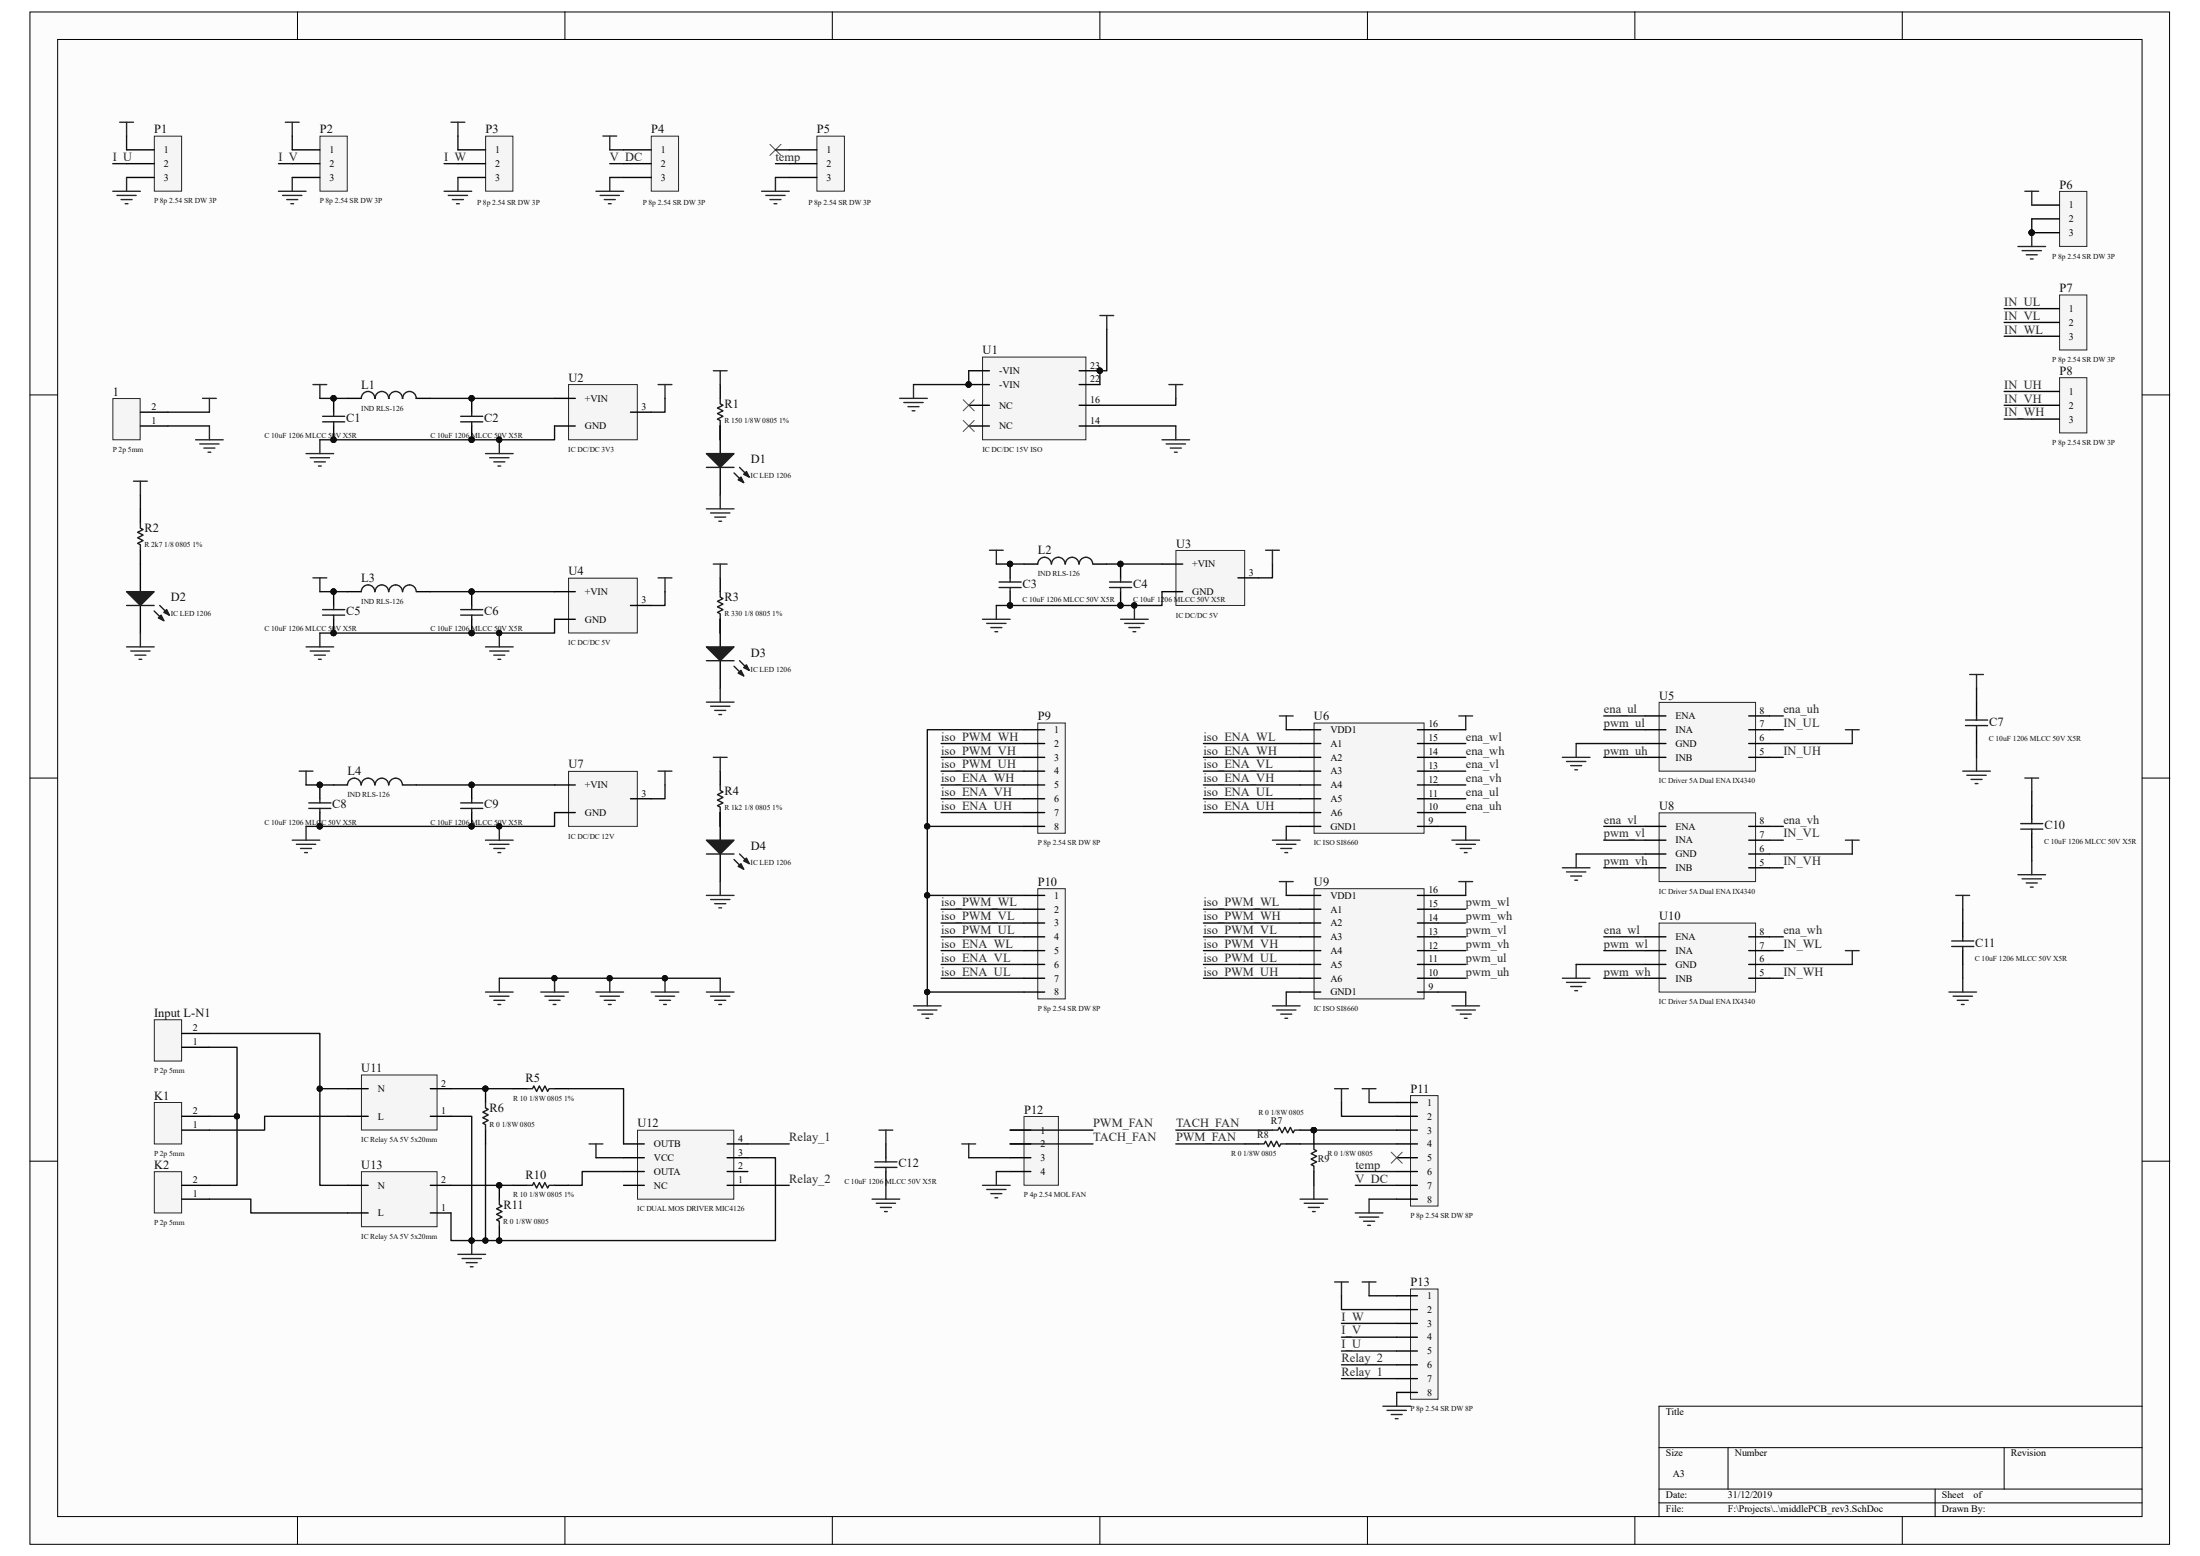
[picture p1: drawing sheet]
<svg xmlns="http://www.w3.org/2000/svg" width="420mm" height="297mm" viewBox="0 0 420 297" stroke-linecap="round" stroke-linejoin="round" font-family="sans-serif">
<path d="M5.8 2.3h408.4v292.5h-408.4z" fill="#fcfcfc"/>
<path d="M5.7 2.3h408.5v292.5h-408.5z" fill="none" stroke="#000" stroke-width=".19"/>
<path d="M11 7.6h397.9v281.9h-397.9z" fill="#fcfcfc"/>
<g fill="none" stroke="#000" stroke-width=".19">
<path d="M11 7.5h397.9v282h-397.9zM56.8 2.3v5.2M107.8 2.3v5.2M158.9 2.3v5.2M210 2.3v5.2M261.1 2.3v5.2M312.1 2.3v5.2M363.2 2.3v5.2M5.7 75.4h5.3M409 75.4h5.2M5.7 148.5h5.3M409 148.5h5.2"/>
<path d="M5.7 221.6h5.3M409 221.6h5.2M316.7 276.3h92.3M329.9 276.3v7.9M382.6 276.3v7.9M409 268.4h-92.3v21.1M56.8 289.5v5.3M107.8 289.5v5.3M158.9 289.5v5.3M210 289.5v5.3M261.1 289.5v5.3M312.1 289.5v5.3"/>
<path d="M316.7 284.2h92.3M316.7 286.9h92.3M363.2 289.5v5.3M369.4 284.2v5.3"/>
</g>
<path d="M393.2 36.6h5.2v10.4h-5.2z" fill="#f5f5f5"/>
<path d="M393.2 36.5h5.2v10.5h-5.2z" fill="none" stroke="#262626" stroke-width=".19"/>
<path d="M387.9 39.1h5.3M387.9 41.8h5.3M387.9 44.4h5.3" fill="none" stroke="#000" stroke-width=".26"/>
<circle cx="387.9" cy="44.4" r=".51" fill="#0e0e0e" stroke="#0e0e0e" stroke-width=".19"/>
<path d="M393.2 56.3h5.2v10.5h-5.2z" fill="#f5f5f5"/>
<path d="M393.2 56.3h5.2v10.5h-5.2z" fill="none" stroke="#262626" stroke-width=".19"/>
<path d="M387.9 58.9h5.3M387.9 61.5h5.3M387.9 64.2h5.3" fill="none" stroke="#000" stroke-width=".26"/>
<path d="M393.2 72.1h5.2v10.5h-5.2z" fill="#f5f5f5"/>
<path d="M393.2 72.1h5.2v10.5h-5.2z" fill="none" stroke="#262626" stroke-width=".19"/>
<path d="M387.9 74.7h5.3M387.9 77.4h5.3M387.9 80h5.3" fill="none" stroke="#000" stroke-width=".26"/>
<path d="M29.5 26h5.2v10.5h-5.2z" fill="#f5f5f5"/>
<path d="M29.5 26h5.2v10.5h-5.2z" fill="none" stroke="#262626" stroke-width=".19"/>
<path d="M24.2 28.6h5.2M24.2 31.2h5.2M24.2 33.9h5.2" fill="none" stroke="#000" stroke-width=".26"/>
<path d="M61.1 26h5.2v10.5h-5.2z" fill="#f5f5f5"/>
<path d="M61.1 26h5.2v10.5h-5.2z" fill="none" stroke="#262626" stroke-width=".19"/>
<path d="M55.8 28.6h5.3M55.8 31.2h5.3M55.8 33.9h5.3" fill="none" stroke="#000" stroke-width=".26"/>
<path d="M92.8 26h5.1v10.5h-5.1z" fill="#f5f5f5"/>
<path d="M92.7 26h5.2v10.5h-5.2z" fill="none" stroke="#262626" stroke-width=".19"/>
<path d="M87.4 28.6h5.3M87.4 31.2h5.3M87.4 33.9h5.3" fill="none" stroke="#000" stroke-width=".26"/>
<path d="M124.4 26h5.1v10.5h-5.1z" fill="#f5f5f5"/>
<path d="M124.3 26h5.2v10.5h-5.2z" fill="none" stroke="#262626" stroke-width=".19"/>
<path d="M119 28.6h5.3M119 31.2h5.3M119 33.9h5.3" fill="none" stroke="#000" stroke-width=".26"/>
<path d="M113.8 36.5h5.2M114.6 37.3h3.7M115.1 26h2.6M115.4 38.1h2.1M116.1 38.9h.6M116.4 26v2.6M116.4 33.9v2.6" fill="none" stroke="#262626" stroke-width=".26"/>
<path d="M156 26h5.2v10.5h-5.2z" fill="#f5f5f5"/>
<path d="M156 26h5.2v10.5h-5.2z" fill="none" stroke="#262626" stroke-width=".19"/>
<path d="M150.7 28.6h5.2M150.7 31.2h5.2M150.7 33.9h5.2" fill="none" stroke="#000" stroke-width=".26"/>
<path d="M145.4 36.5h5.3M146.2 37.3h3.7M147 38.1h2.1M147.8 38.9h.5M148 33.9v2.6" fill="none" stroke="#262626" stroke-width=".26"/>
<path d="M147 27.6l2.1 2.1M149.1 27.6l-2.1 2.1" fill="none" stroke="#4c4c4c" stroke-width=".19"/>
<path d="M29.5 194.7h5.2v7.8h-5.2z" fill="#f5f5f5"/>
<path d="M29.5 194.6h5.2v7.9h-5.2z" fill="none" stroke="#262626" stroke-width=".19"/>
<path d="M34.7 199.9h5.3M34.7 197.3h5.3" fill="none" stroke="#000" stroke-width=".26"/>
<path d="M29.5 210.5h5.2v7.9h-5.2z" fill="#f5f5f5"/>
<path d="M29.5 210.4h5.2v8h-5.2z" fill="none" stroke="#262626" stroke-width=".19"/>
<path d="M34.7 215.7h5.3M34.7 213.1h5.3" fill="none" stroke="#000" stroke-width=".26"/>
<path d="M29.5 223.7h5.2v7.8h-5.2z" fill="#f5f5f5"/>
<path d="M29.5 223.6h5.2v7.9h-5.2z" fill="none" stroke="#262626" stroke-width=".19"/>
<path d="M34.7 228.9h5.3M34.7 226.3h5.3" fill="none" stroke="#000" stroke-width=".26"/>
<path d="M69 205.2h14.4v10.5h-14.4z" fill="#f5f5f5"/>
<path d="M69 205.2h14.4v10.5h-14.4z" fill="none" stroke="#262626" stroke-width=".19"/>
<path d="M66.3 213.1h4M66.3 207.8h4M82.1 213.1h4M82.1 207.8h4" fill="none" stroke="#000" stroke-width=".26"/>
<path d="M69 223.7h14.4v10.4h-14.4z" fill="#f5f5f5"/>
<path d="M69 223.6h14.4v10.5h-14.4z" fill="none" stroke="#262626" stroke-width=".19"/>
<path d="M66.3 231.5h4M66.3 226.3h4M82.1 231.5h4M82.1 226.3h4" fill="none" stroke="#000" stroke-width=".26"/>
<path d="M121.8 215.8h18.3v13.1h-18.3z" fill="#f5f5f5"/>
<path d="M121.7 215.7h18.4v13.2h-18.4z" fill="none" stroke="#262626" stroke-width=".19"/>
<path d="M119 218.3h4M138.8 218.3h4M119 226.3h4M119 223.6h4M119 221h4M138.8 226.3h4M138.8 223.6h4M138.8 221h4" fill="none" stroke="#000" stroke-width=".26"/>
<path d="M21.6 76.1h5.2v7.8h-5.2z" fill="#f5f5f5"/>
<path d="M21.5 76.1h5.3v7.8h-5.3z" fill="none" stroke="#262626" stroke-width=".19"/>
<path d="M26.8 78.7h5.3M26.8 81.3h5.3M26.8 97.1v2.7M26.8 105v7.9M26.8 115.6v5.2" fill="none" stroke="#000" stroke-width=".26"/>
<path d="M26.8 99.8v1l.5 .3-1 .5 1 .5-1 .6 1 .5-1 .5 .5 .3v1" fill="none" stroke="#1c1c1c" stroke-width=".26"/>
<path d="M24.2 112.9h5.2l-2.6 2.7z" fill="#1c1c1c"/>
<path d="M24.2 112.9h5.2l-2.6 2.7zM29.4 116.6l1.9 1.9M30.5 115.6l1.8 1.8" fill="none" stroke="#1c1c1c" stroke-width=".26"/>
<path d="M30.8 117.4l.5 1.1-1.1-.6z" fill="#1c1c1c"/>
<path d="M30.2 117.9l.6-.5 .5 1.1z" fill="none" stroke="#1c1c1c" stroke-width=".26"/>
<path d="M31.8 116.4l.5 1-1-.5z" fill="#1c1c1c"/>
<path d="M24.2 115.6h5.2M31.8 116.4l.5 1-1-.5z" fill="none" stroke="#1c1c1c" stroke-width=".26"/>
<g fill="none" stroke="#262626" stroke-width=".26">
<path d="M38.7 76h2.6M40 76v2.7M25.5 91.9h2.6M26.8 91.9v2.6M37.3 83.9h5.3M38.1 84.7h3.7M38.9 85.5h2.1M39.7 86.3h.5M40 81.3v2.6M24.2 123.5h5.2M25 124.3h3.6M25.7 125.1h2.2"/>
<path d="M26.5 125.8h.6M26.8 120.8v2.7"/>
</g>
<path d="M187.6 68.2h19.7v15.7h-19.7z" fill="#f5f5f5"/>
<path d="M187.6 68.2h19.7v15.7h-19.7z" fill="none" stroke="#262626" stroke-width=".19"/>
<path d="M184.9 70.8h4M184.9 73.4h4M184.9 77.4h4M206 70.8h4M206 73.4h4M206 77.4h4M184.9 81.3h4M206 81.3h4" fill="none" stroke="#000" stroke-width=".26"/>
<g fill="#0e0e0e" stroke="#0e0e0e" stroke-width=".19">
<circle cx="184.9" cy="73.4" r=".51"/>
<circle cx="209.9" cy="70.8" r=".51"/>
</g>
<path d="M171.8 76h5.2M172.6 76.8h3.6M173.3 77.6h2.2M174.1 78.4h.6M174.4 73.4v2.6M210 60.2h2.6M211.3 60.2v2.7" fill="none" stroke="#262626" stroke-width=".26"/>
<path d="M183.9 76.3l2.1 2.1M186 76.3l-2.1 2.1M183.9 80.3l2.1 2.1M186 80.3l-2.1 2.1" fill="none" stroke="#4c4c4c" stroke-width=".19"/>
<path d="M108.6 73.4h13.1v10.5h-13.1z" fill="#f5f5f5"/>
<path d="M108.5 73.4h13.2v10.5h-13.2z" fill="none" stroke="#262626" stroke-width=".19"/>
<path d="M63.7 76v2.7M66.3 76h2.7M79.5 76h2.6M90.1 76v2.7M105.9 76h3.9M120.4 78.7h3.9M137.5 73.4v2.6M63.7 81.3v2.6M90.1 81.3v2.6M105.9 81.3h3.9M137.5 81.3v5.3M137.5 89.2v5.3" fill="none" stroke="#000" stroke-width=".26"/>
<g fill="none" stroke="#1c1c1c" stroke-width=".26">
<path d="M61.6 79.5h4.2M63.7 78.7v.8M69 76a1.29 1.29 0 0 1 1.3-1.3 1.29 1.29 0 0 1 1.3 1.3M71.6 76a1.29 1.29 0 0 1 1.3-1.3 1.29 1.29 0 0 1 1.3 1.3M74.2 76a1.29 1.29 0 0 1 1.3-1.3 1.29 1.29 0 0 1 1.3 1.3M76.9 76a1.29 1.29 0 0 1 1.3-1.3 1.29 1.29 0 0 1 1.3 1.3M87.9 79.5h4.3M90.1 78.7v.8M137.5 76v1.1l.5 .3-1 .5 1 .5-1 .5 1 .6-1 .5 .5 .3v1M61.6 80.5h4.2M63.7 80.5v.8M87.9 80.5h4.3"/>
<path d="M90.1 80.5v.8"/>
</g>
<g fill="#0e0e0e" stroke="#0e0e0e" stroke-width=".19">
<circle cx="90" cy="83.9" r=".51"/>
<circle cx="90" cy="76" r=".51"/>
<circle cx="63.7" cy="83.9" r=".51"/>
<circle cx="63.7" cy="76" r=".51"/>
<circle cx="95.3" cy="83.9" r=".51"/>
</g>
<g fill="none" stroke="#262626" stroke-width=".26">
<path d="M21.5 36.5h5.3M22.3 37.3h3.7M22.8 23.3h2.7M23.1 38.1h2.1M23.9 38.9h.5M24.2 23.3v2.7M24.2 33.9v2.6M53.2 36.5h5.2M53.9 37.3h3.7M54.5 23.3h2.6M54.7 38.1h2.1M55.5 38.9h.6"/>
<path d="M55.8 23.3v2.7M55.8 33.9v2.6M84.8 36.5h5.3M85.6 37.3h3.7M86.1 23.3h2.6M86.4 38.1h2.1M87.2 38.9h.5M87.4 23.3v2.7M87.4 33.9v2.6M59.7 73.4h2.7M61.1 73.4v2.6M125.6 73.4h2.7"/>
<path d="M127 73.4v2.6M58.4 86.6h5.3M59.2 87.4h3.7M60 88.2h2.1M60.8 89h.5M61.1 83.9v2.7M92.7 86.6h5.3M93.5 87.4h3.7M94.3 88.2h2.1M95.1 89h.5M95.3 83.9v2.7"/>
</g>
<path d="M134.9 86.6h5.2l-2.6 2.6z" fill="#1c1c1c"/>
<path d="M134.9 86.6h5.2l-2.6 2.6zM140.1 90.3l1.9 1.8M141.2 89.2l1.8 1.9" fill="none" stroke="#1c1c1c" stroke-width=".26"/>
<path d="M140.9 91.6l.6-.5 .5 1z" fill="#1c1c1c"/>
<path d="M140.9 91.6l.6-.5 .5 1z" fill="none" stroke="#1c1c1c" stroke-width=".26"/>
<path d="M142 90.5l.5-.5 .5 1.1z" fill="#1c1c1c"/>
<path d="M134.9 89.2h5.2M142.5 90l.5 1.1-1-.6z" fill="none" stroke="#1c1c1c" stroke-width=".26"/>
<path d="M136.2 70.8h2.6M137.5 70.8v2.6M134.9 97.1h5.2M135.7 97.9h3.6M136.4 98.7h2.2M137.2 99.5h.6M137.5 94.5v2.6" fill="none" stroke="#262626" stroke-width=".26"/>
<path d="M108.6 110.4h13.1v10.4h-13.1z" fill="#f5f5f5"/>
<path d="M108.5 110.4h13.2v10.4h-13.2z" fill="none" stroke="#262626" stroke-width=".19"/>
<path d="M63.7 112.9v2.7M63.7 118.2v2.6M66.3 112.9h2.7M79.5 112.9h2.6M90.1 112.9v2.7M90.1 118.2v2.6M105.9 112.9h3.9M105.9 118.2h3.9M120.4 115.6h3.9M137.5 110.3v2.6M137.5 118.2v5.3M137.5 126.1v5.3" fill="none" stroke="#000" stroke-width=".26"/>
<g fill="none" stroke="#1c1c1c" stroke-width=".26">
<path d="M61.6 116.4h4.2M61.6 117.4h4.2M63.7 115.6v.8M63.7 117.4v.8M69 112.9a1.29 1.29 0 0 1 1.3-1.3 1.29 1.29 0 0 1 1.3 1.3M71.6 112.9a1.29 1.29 0 0 1 1.3-1.3 1.29 1.29 0 0 1 1.3 1.3M74.2 112.9a1.29 1.29 0 0 1 1.3-1.3 1.29 1.29 0 0 1 1.3 1.3M76.9 112.9a1.29 1.29 0 0 1 1.3-1.3 1.29 1.29 0 0 1 1.3 1.3M87.9 116.4h4.3M87.9 117.4h4.3M90.1 115.6v.8M90.1 117.4v.8"/>
<path d="M137.5 112.9v1.1l.5 .3-1 .5 1 .5-1 .5 1 .6-1 .5 .5 .2v1.1"/>
</g>
<g fill="#0e0e0e" stroke="#0e0e0e" stroke-width=".19">
<circle cx="90" cy="120.8" r=".51"/>
<circle cx="90" cy="112.9" r=".51"/>
<circle cx="63.7" cy="120.8" r=".51"/>
<circle cx="63.7" cy="112.9" r=".51"/>
<circle cx="95.3" cy="120.8" r=".51"/>
</g>
<g fill="none" stroke="#262626" stroke-width=".26">
<path d="M59.7 110.3h2.7M61.1 110.3v2.6M125.6 110.3h2.7M127 110.3v2.6M58.4 123.5h5.3M59.2 124.3h3.7M60 125.1h2.1M60.8 125.8h.5M61.1 120.8v2.7M92.7 123.5h5.3M93.5 124.3h3.7M94.3 125.1h2.1"/>
<path d="M95.1 125.8h.5M95.3 120.8v2.7"/>
</g>
<path d="M134.9 123.5h5.2l-2.6 2.6z" fill="#1c1c1c"/>
<path d="M134.9 123.5h5.2l-2.6 2.6zM140.1 127.2l1.9 1.8M141.2 126.1l1.8 1.9" fill="none" stroke="#1c1c1c" stroke-width=".26"/>
<path d="M140.9 128.5l.6-.5 .5 1z" fill="#1c1c1c"/>
<path d="M140.9 128.5l.6-.5 .5 1z" fill="none" stroke="#1c1c1c" stroke-width=".26"/>
<path d="M142.5 126.9l.5 1.1-1-.6z" fill="#1c1c1c"/>
<path d="M134.9 126.1h5.2M142.5 126.9l.5 1.1-1-.6zM92.7 210.4v1.1l.5 .3-1 .5 1 .5-1 .5 1 .6-1 .5 .5 .3v1M100.6 207.8h1.1l.2-.5 .5 1 .6-1 .5 1 .5-1 .6 1 .2-.5h1.1M95.3 228.9v1l.6 .3-1.1 .5 1.1 .6-1.1 .5 1.1 .5-1.1 .5 .5 .3v1.1M100.6 226.3h1.1l.2-.6 .5 1.1 .6-1.1 .5 1.1 .5-1.1 .6 1.1 .2-.5h1.1M167 221.8h4.2M167 222.8h4.2M169.1 221v.8M169.1 222.8v.8" fill="none" stroke="#1c1c1c" stroke-width=".26"/>
<g fill="none" stroke="#262626" stroke-width=".26">
<path d="M136.2 107.7h2.6M137.5 107.7v2.6M134.9 134h5.2M135.7 134.8h3.6M136.4 135.6h2.2M137.2 136.4h.6M137.5 131.4v2.6M112.5 218.3h2.6M113.8 218.3v2.7M167.8 215.7h2.6M169.1 215.7v2.6M87.4 239.4h5.3"/>
<path d="M90.1 236.8v2.6M166.5 228.9h5.3M167.3 229.7h3.7M168.1 230.5h2.1M168.9 231.3h.5M169.1 226.3v2.6M88.2 240.2h3.7M89 241h2.1M89.8 241.8h.5"/>
</g>
<g fill="#0e0e0e" stroke="#0e0e0e" stroke-width=".19">
<circle cx="90" cy="236.8" r=".5"/>
<circle cx="92.7" cy="207.8" r=".5"/>
<circle cx="95.3" cy="236.8" r=".5"/>
<circle cx="95.3" cy="226.3" r=".5"/>
</g>
<path d="M92.7 207.8v2.6M92.7 215.7v2.6M98 207.8h2.6M105.9 207.8h2.6M169.1 218.3v2.7M95.3 226.3v2.6M95.3 234.2v2.6M98 226.3h2.6M105.9 226.3h2.6M169.1 223.6v2.7" fill="none" stroke="#000" stroke-width=".26"/>
<path d="M250.9 138h21v21h-21z" fill="#f5f5f5"/>
<path d="M250.9 138h21v21h-21z" fill="none" stroke="#262626" stroke-width=".19"/>
<g fill="none" stroke="#000" stroke-width=".26">
<path d="M248.2 139.3h3.9M270.6 139.3h4M248.2 141.9h3.9M248.2 144.6h3.9M248.2 147.2h3.9M248.2 149.8h3.9M248.2 152.5h3.9M248.2 155.1h3.9M248.2 157.7h3.9M270.6 141.9h4M270.6 144.6h4M270.6 147.2h4"/>
<path d="M270.6 149.8h4M270.6 152.5h4M270.6 155.1h4M270.6 157.7h4"/>
</g>
<path d="M250.9 169.7h21v21h-21z" fill="#f5f5f5"/>
<path d="M250.9 169.6h21v21.1h-21z" fill="none" stroke="#262626" stroke-width=".19"/>
<g fill="none" stroke="#000" stroke-width=".26">
<path d="M248.2 170.9h3.9M248.2 173.5h3.9M248.2 176.2h3.9M248.2 178.8h3.9M270.6 170.9h4M270.6 173.5h4M270.6 176.2h4M270.6 178.8h4M248.2 181.5h3.9M248.2 184.1h3.9M248.2 186.7h3.9M248.2 189.4h3.9"/>
<path d="M270.6 181.5h4M270.6 184.1h4M270.6 186.7h4M270.6 189.4h4"/>
</g>
<path d="M316.8 134.1h18.4v13.1h-18.4z" fill="#f5f5f5"/>
<path d="M316.7 134.1h18.5v13.1h-18.5z" fill="none" stroke="#262626" stroke-width=".19"/>
<path d="M314.1 136.7h3.9M314.1 139.3h3.9M333.9 136.7h3.9M333.9 139.3h3.9M314.1 141.9h3.9M314.1 144.6h3.9M333.9 141.9h3.9M333.9 144.6h3.9" fill="none" stroke="#000" stroke-width=".26"/>
<path d="M224.5 105.1h13.1v10.5h-13.1z" fill="#f5f5f5"/>
<path d="M224.5 105.1h13.1v10.5h-13.1z" fill="none" stroke="#262626" stroke-width=".19"/>
<path d="M192.8 107.7v2.6M192.8 112.9v2.7M195.5 107.7h2.6M208.7 107.7h2.6M213.9 107.7v2.6M213.9 112.9v2.7M221.8 107.7h4M221.8 112.9h4M236.3 110.3h4" fill="none" stroke="#000" stroke-width=".26"/>
<path d="M190.7 111.1h4.3M190.7 112.1h4.3M192.8 110.3v.8M192.8 112.1v.8M198.1 107.7a1.29 1.29 0 0 1 1.3-1.3 1.29 1.29 0 0 1 1.3 1.3M200.8 107.7a1.29 1.29 0 0 1 1.2-1.3 1.29 1.29 0 0 1 1.3 1.3M203.4 107.7a1.29 1.29 0 0 1 1.3-1.3 1.29 1.29 0 0 1 1.3 1.3M206 107.7a1.29 1.29 0 0 1 1.3-1.3 1.29 1.29 0 0 1 1.3 1.3M211.8 111.1h4.2M211.8 112.1h4.2M213.9 110.3v.8M213.9 112.1v.8" fill="none" stroke="#1c1c1c" stroke-width=".26"/>
<g fill="#0e0e0e" stroke="#0e0e0e" stroke-width=".19">
<circle cx="213.9" cy="115.6" r=".51"/>
<circle cx="213.9" cy="107.6" r=".51"/>
<circle cx="192.8" cy="115.6" r=".51"/>
<circle cx="192.8" cy="107.6" r=".51"/>
<circle cx="216.5" cy="115.6" r=".51"/>
</g>
<g fill="none" stroke="#262626" stroke-width=".26">
<path d="M223.2 73.4h2.6M224.5 73.4v2.6M221.8 83.9h5.3M222.6 84.7h3.7M223.4 85.5h2.1M224.2 86.3h.5M224.5 81.3v2.6M187.6 118.2h5.2M188.4 119h3.7M188.9 105h2.6M189.2 119.8h2.1M190.2 105v2.7"/>
<path d="M190.2 115.6v2.6M213.9 118.2h5.3M214.7 119h3.7M215.5 119.8h2.1M216.6 115.6v2.6M241.6 105h2.6M242.9 105v2.7M189.9 120.6h.6M216.3 120.6h.5M352.3 139.3h2.6M353.6 139.3v2.6M298.3 144.6h5.2"/>
<path d="M299.1 145.3h3.7M299.9 146.1h2.1M300.6 146.9h.6M300.9 141.9v2.7"/>
</g>
<path d="M316.8 155.2h18.4v13.1h-18.4z" fill="#f5f5f5"/>
<path d="M316.7 155.2h18.5v13.1h-18.5z" fill="none" stroke="#262626" stroke-width=".19"/>
<path d="M314.1 157.7h3.9M333.9 157.7h3.9M314.1 160.4h3.9M314.1 163h3.9M314.1 165.6h3.9M333.9 160.4h3.9M333.9 163h3.9M333.9 165.6h3.9" fill="none" stroke="#000" stroke-width=".26"/>
<path d="M298.3 165.6h5.2M299.1 166.4h3.7M299.9 167.2h2.1M300.6 168h.6M300.9 163v2.6M352.3 160.4h2.6M353.6 160.4v2.6" fill="none" stroke="#262626" stroke-width=".26"/>
<path d="M316.8 176.2h18.4v13.2h-18.4z" fill="#f5f5f5"/>
<path d="M316.7 176.2h18.5v13.2h-18.5z" fill="none" stroke="#262626" stroke-width=".19"/>
<g fill="none" stroke="#000" stroke-width=".26">
<path d="M377.3 134v2.7M377.3 139.3v2.6M387.9 153.8v2.6M387.9 159.1v2.6M314.1 178.8h3.9M333.9 178.8h3.9M374.7 176.2v2.6M314.1 181.5h3.9M314.1 184.1h3.9M314.1 186.7h3.9M333.9 181.5h3.9M333.9 184.1h3.9"/>
<path d="M333.9 186.7h3.9M374.7 181.5v2.6"/>
</g>
<g fill="none" stroke="#262626" stroke-width=".26">
<path d="M386.6 36.5h2.6M387.9 36.5v2.6M385.2 47.1h5.3M386 47.8h3.7M386.8 48.6h2.1M387.6 49.4h.5M387.9 44.4v2.7M244.2 136.7h2.7M245.6 136.7v2.6M278.5 136.7h2.6M279.8 136.7v2.6M376 128.7h2.7"/>
<path d="M377.3 128.7v2.7M245.6 157.7v2.7M279.8 157.7v2.7M374.7 147.2h5.3M375.5 148h3.7M376.3 148.8h2.1M377.1 149.6h.5M377.3 144.6v2.6M386.6 148.5h2.6M387.9 148.5v2.6M242.9 160.4h5.3M243.7 161.2h3.7"/>
<path d="M244.2 168.3h2.7M244.5 161.9h2.1M245.3 162.7h.5M245.6 168.3v2.6M277.2 160.4h5.3M278 161.2h3.7M278.5 168.3h2.6M278.8 161.9h2.1M279.6 162.7h.5M279.8 168.3v2.6M373.4 170.9h2.6M374.7 170.9v2.6"/>
<path d="M385.2 167h5.3M386 167.7h3.7M386.8 168.5h2.1M387.6 169.3h.5M387.9 164.3v2.7M242.9 192h5.3M243.7 192.8h3.7M244.5 193.6h2.1M245.3 194.4h.5M245.6 189.4v2.6M277.2 192h5.3M278 192.8h3.7"/>
<path d="M278.8 193.6h2.1M279.6 194.4h.5M279.8 189.4v2.6M298.3 186.7h5.2M299.1 187.5h3.7M299.9 188.3h2.1M300.6 189.1h.6M300.9 184.1v2.6M352.3 181.5h2.6M353.6 181.5v2.6M372.1 189.4h5.2M372.9 190.1h3.6"/>
<path d="M373.6 190.9h2.2M374.4 191.7h.6M374.7 186.7v2.7"/>
</g>
<path d="M375.2 137.4h4.2M375.2 138.5h4.2M377.3 136.7v.7M377.3 138.5v.8M385.8 157.2h4.2M385.8 158.3h4.2M387.9 156.4v.8M387.9 158.3v.8M372.6 179.6h4.2M374.7 178.8v.8M372.6 180.7h4.2M374.7 180.7v.8" fill="none" stroke="#1c1c1c" stroke-width=".26"/>
<circle cx="387.9" cy="44.4" r=".51" fill="#0e0e0e" stroke="#0e0e0e" stroke-width=".19"/>
<path d="M198.2 169.7h5.2v21h-5.2z" fill="#f5f5f5"/>
<path d="M198.1 169.6h5.3v21.1h-5.3z" fill="none" stroke="#262626" stroke-width=".19"/>
<path d="M195.5 178.8h3.9M195.5 176.2h3.9M195.5 173.5h3.9M195.5 170.9h3.9M195.5 189.4h3.9M195.5 186.7h3.9M195.5 184.1h3.9M195.5 181.5h3.9" fill="none" stroke="#000" stroke-width=".26"/>
<path d="M174.4 192h5.3M175.2 192.8h3.7M176 193.6h2.1M176.8 194.4h.5M177 189.4v2.6" fill="none" stroke="#262626" stroke-width=".26"/>
<circle cx="177" cy="189.4" r=".5" fill="#0e0e0e" stroke="#0e0e0e" stroke-width=".19"/>
<path d="M198.2 138h5.2v21h-5.2z" fill="#f5f5f5"/>
<path d="M198.1 138h5.3v21h-5.3z" fill="none" stroke="#262626" stroke-width=".19"/>
<path d="M195.5 139.3h3.9M195.5 157.7h3.9M195.5 155.1h3.9M195.5 152.5h3.9M195.5 149.8h3.9M195.5 147.2h3.9M195.5 144.6h3.9M195.5 141.9h3.9" fill="none" stroke="#000" stroke-width=".26"/>
<g fill="none" stroke="#262626" stroke-width=".26">
<path d="M92.7 189.4h5.3M93.5 190.1h3.7M94.3 190.9h2.1M95.1 191.7h.5M95.3 186.7v2.7M103.2 189.4h5.3M104 190.1h3.7M104.8 190.9h2.1M105.6 191.7h.5M105.9 186.7v2.7M113.8 189.4h5.2M114.6 190.1h3.7"/>
<path d="M115.4 190.9h2.1M116.1 191.7h.6M116.4 186.7v2.7M124.3 189.4h5.3M125.1 190.1h3.7M125.9 190.9h2.1M126.7 191.7h.5M127 186.7v2.7M254.8 207.8h2.6M256.1 207.8v2.6M260.1 207.8h2.6M261.4 207.8v2.6"/>
<path d="M258.7 231.5h5.3M259.5 232.3h3.7M260.3 233.1h2.1M261.1 233.9h.5M261.4 228.9v2.6M264 268.4h5.3M264.8 269.2h3.7M265.6 270h2.1M266.4 270.8h.5M266.6 265.8v2.6"/>
</g>
<g fill="#0e0e0e" stroke="#0e0e0e" stroke-width=".19">
<circle cx="105.8" cy="186.7" r=".5"/>
<circle cx="116.4" cy="186.7" r=".5"/>
<circle cx="126.9" cy="186.7" r=".5"/>
</g>
<path d="M269.3 209.2h5.2v21h-5.2z" fill="#f5f5f5"/>
<path d="M269.3 209.1h5.2v21.1h-5.2z" fill="none" stroke="#262626" stroke-width=".19"/>
<path d="M266.6 218.3h4M266.6 215.7h4M266.6 213.1h4M266.6 210.4h4M266.6 228.9h4M266.6 226.3h4M266.6 223.6h4M266.6 221h4" fill="none" stroke="#000" stroke-width=".26"/>
<path d="M269.3 246.1h5.2v21h-5.2z" fill="#f5f5f5"/>
<path d="M269.3 246h5.2v21.1h-5.2z" fill="none" stroke="#262626" stroke-width=".19"/>
<path d="M266.6 257.9h4M266.6 255.2h4M266.6 252.6h4M266.6 250h4M266.6 247.3h4M266.6 265.8h4M266.6 263.1h4M266.6 260.5h4" fill="none" stroke="#000" stroke-width=".26"/>
<path d="M254.8 244.7h2.6M256.1 244.7v2.6M260.1 244.7h2.6M261.4 244.7v2.6" fill="none" stroke="#262626" stroke-width=".26"/>
<path d="M265.6 219.9l2.1 2.1M267.7 219.9l-2.1 2.1" fill="none" stroke="#4c4c4c" stroke-width=".19"/>
<path d="M108.6 147.3h13.1v10.4h-13.1z" fill="#f5f5f5"/>
<path d="M108.5 147.2h13.2v10.5h-13.2z" fill="none" stroke="#262626" stroke-width=".19"/>
<path d="M61.1 149.8v2.7M61.1 155.1v2.6M63.7 149.8h2.6M76.9 149.8h2.6M90.1 149.8v2.7M90.1 155.1v2.6M105.9 149.8h3.9M105.9 155.1h3.9M120.4 152.5h3.9M137.5 147.2v2.6M137.5 155.1v5.3M137.5 163v5.3" fill="none" stroke="#000" stroke-width=".26"/>
<g fill="none" stroke="#1c1c1c" stroke-width=".26">
<path d="M59 153.3h4.2M59 154.3h4.2M61.1 152.5v.8M61.1 154.3v.8M66.3 149.8a1.29 1.29 0 0 1 1.3-1.3 1.29 1.29 0 0 1 1.3 1.3M69 149.8a1.29 1.29 0 0 1 1.3-1.3 1.29 1.29 0 0 1 1.3 1.3M71.6 149.8a1.29 1.29 0 0 1 1.3-1.3 1.29 1.29 0 0 1 1.3 1.3M74.2 149.8a1.29 1.29 0 0 1 1.3-1.3 1.29 1.29 0 0 1 1.3 1.3M87.9 153.3h4.3M87.9 154.3h4.3M90.1 152.5v.8M90.1 154.3v.8"/>
<path d="M137.5 149.8v1.1l.5 .2-1 .6 1 .5-1 .5 1 .6-1 .5 .5 .2v1.1"/>
</g>
<g fill="#0e0e0e" stroke="#0e0e0e" stroke-width=".19">
<circle cx="90" cy="157.7" r=".51"/>
<circle cx="90" cy="149.8" r=".51"/>
<circle cx="61" cy="157.7" r=".51"/>
<circle cx="61" cy="149.8" r=".51"/>
<circle cx="95.3" cy="157.7" r=".51"/>
</g>
<g fill="none" stroke="#262626" stroke-width=".26">
<path d="M57.1 147.2h2.6M58.4 147.2v2.6M58.4 157.7v2.7M95.3 157.7v2.7M125.6 147.2h2.7M127 147.2v2.6M55.8 160.4h5.3M56.6 161.2h3.7M57.4 161.9h2.1M58.2 162.7h.5M92.7 160.4h5.3M93.5 161.2h3.7"/>
<path d="M94.3 161.9h2.1M95.1 162.7h.5"/>
</g>
<path d="M134.9 160.4h5.2l-2.6 2.6z" fill="#1c1c1c"/>
<path d="M134.9 160.4h5.2l-2.6 2.6zM140.1 164.1l1.9 1.8M141.2 163l1.8 1.8" fill="none" stroke="#1c1c1c" stroke-width=".26"/>
<path d="M140.9 165.4l.6-.6 .5 1.1z" fill="#1c1c1c"/>
<path d="M140.9 165.4l.6-.6 .5 1.1z" fill="none" stroke="#1c1c1c" stroke-width=".26"/>
<path d="M142.5 163.8l.5 1-1-.5z" fill="#1c1c1c"/>
<path d="M134.9 163h5.2M142.5 163.8l.5 1-1-.5z" fill="none" stroke="#1c1c1c" stroke-width=".26"/>
<path d="M136.2 144.6h2.6M137.5 144.6v2.6M134.9 170.9h5.2M135.7 171.7h3.6M136.4 172.5h2.2M137.2 173.3h.6M137.5 168.3v2.6M134.9 189.4h5.2M135.7 190.1h3.6M136.4 190.9h2.2M137.2 191.7h.6M137.5 186.7v2.7" fill="none" stroke="#262626" stroke-width=".26"/>
<path d="M195.5 213.1h6.6v13.1h-6.6z" fill="#f5f5f5"/>
<path d="M195.5 213.1h6.6v13.1h-6.6z" fill="none" stroke="#262626" stroke-width=".19"/>
<path d="M192.8 218.3h4M192.8 215.7h4M237.7 218.3h2.6M240.3 215.7h2.6M245.6 218.3h2.6M248.2 215.7h2.6v2.6M192.8 221h4M192.8 223.6h4M250.8 223.6v2.7" fill="none" stroke="#000" stroke-width=".26"/>
<path d="M183.6 218.3h2.7M184.9 218.3v2.7M187.6 226.3h5.2M188.4 227h3.7M189.2 227.8h2.1M189.9 228.6h.6M190.2 223.6v2.7M248.2 228.9h5.3M249 229.7h3.7M249.8 230.5h2.1M250.6 231.3h.5M250.8 226.3v2.6" fill="none" stroke="#262626" stroke-width=".26"/>
<g fill="#0e0e0e" stroke="#0e0e0e" stroke-width=".19">
<circle cx="250.8" cy="215.7" r=".5"/>
<circle cx="95.3" cy="236.8" r=".5"/>
<circle cx="92.7" cy="236.8" r=".5"/>
<circle cx="90" cy="236.8" r=".5"/>
<circle cx="184.9" cy="73.4" r=".51"/>
<circle cx="209.9" cy="70.8" r=".51"/>
<circle cx="45.2" cy="213.1" r=".5"/>
<circle cx="61" cy="207.8" r=".5"/>
<circle cx="90" cy="76" r=".51"/>
<circle cx="63.7" cy="76" r=".51"/>
<circle cx="95.3" cy="83.9" r=".51"/>
<circle cx="90" cy="83.9" r=".51"/>
<circle cx="63.7" cy="83.9" r=".51"/>
<circle cx="90" cy="112.9" r=".51"/>
<circle cx="63.7" cy="112.9" r=".51"/>
<circle cx="95.3" cy="120.8" r=".51"/>
<circle cx="90" cy="120.8" r=".51"/>
<circle cx="63.7" cy="120.8" r=".51"/>
<circle cx="92.7" cy="207.8" r=".5"/>
<circle cx="95.3" cy="226.3" r=".5"/>
<circle cx="213.9" cy="107.6" r=".51"/>
<circle cx="192.8" cy="107.6" r=".51"/>
<circle cx="216.5" cy="115.6" r=".51"/>
<circle cx="213.9" cy="115.6" r=".51"/>
<circle cx="192.8" cy="115.6" r=".51"/>
<circle cx="387.9" cy="44.4" r=".51"/>
<circle cx="177" cy="170.9" r=".51"/>
<circle cx="177" cy="189.4" r=".5"/>
<circle cx="177" cy="157.7" r=".51"/>
<circle cx="90" cy="149.8" r=".51"/>
<circle cx="61" cy="149.8" r=".51"/>
<circle cx="95.3" cy="157.7" r=".51"/>
<circle cx="90" cy="157.7" r=".51"/>
<circle cx="61" cy="157.7" r=".51"/>
<circle cx="126.9" cy="186.7" r=".5"/>
<circle cx="116.4" cy="186.7" r=".5"/>
<circle cx="105.8" cy="186.7" r=".5"/>
</g>
<path d="M240.3 218.3h1l.3-.5 .5 1.1 .6-1.1 .5 1.1 .5-1.1 .5 1.1 .3-.6h1.1M242.9 215.7h1.1l.2-.5 .6 1 .5-1 .5 1 .5-1 .6 1 .2-.5h1.1M250.8 218.3v1.1l.6 .3-1.1 .5 1.1 .5-1.1 .5 1.1 .6-1.1 .5 .5 .3v1" fill="none" stroke="#1c1c1c" stroke-width=".26"/>
<g fill="none" stroke="#0e0e0e" stroke-width=".26">
<path d="M21.5 31.2h2.7M24.2 26v2.6M53.2 31.2h2.6M55.8 26v2.6M84.8 31.2h2.6M87.4 26v2.6M116.4 31.2h2.6M116.4 28.6h2.6M116.4 33.9h2.6M148 31.2h2.7M148 28.6h2.7M148 33.9h2.7"/>
<path d="M382.6 58.9h5.3M387.9 41.8v2.6M32.1 78.7h7.9M61.1 76h5.2M82.1 76h23.8M127 76v2.7h-2.7M184.9 70.8v2.6h-10.5M211.3 62.9v7.9h-1.3v2.6M224.5 76v1.4h-14.5M382.6 64.2h5.3M382.6 61.5h5.3M382.6 80h5.3"/>
<path d="M382.6 77.4h5.3M382.6 74.7h5.3M26.8 94.5v2.6M32.1 81.3h7.9M105.9 81.3v2.6h-44.8M137.5 81.3v2.6M210 81.3h14.5M61.1 112.9h5.2M82.1 112.9h23.8M105.9 118.2v2.6h-44.8M127 112.9v2.7h-2.7M137.5 118.2v2.6"/>
<path d="M190.2 107.7h5.3M211.3 107.7h10.5M221.8 112.9v2.7h-31.6M242.9 107.7v2.6h-2.6M195.5 139.3h-18.5v18.4h18.5M245.6 139.3h2.6M274.6 139.3h5.2M306.2 139.3h7.9M306.2 136.7h7.9M337.8 139.3h2.6M337.8 136.7h2.6M377.3 131.4v2.6"/>
<path d="M58.4 149.8h5.3M79.5 149.8h26.4M105.9 155.1v2.6h-47.5M127 149.8v2.7h-2.7M137.5 155.1v2.6M177 157.7v13.2M179.7 144.6h15.8M179.7 141.9h15.8M179.7 155.1h15.8M179.7 152.5h15.8M179.7 149.8h15.8M179.7 147.2h15.8"/>
<path d="M229.7 144.6h18.5M229.7 141.9h18.5M229.7 155.1h18.5M229.7 152.5h18.5M229.7 149.8h18.5M229.7 147.2h18.5M245.6 157.7h2.6M274.6 144.6h5.2M274.6 141.9h5.2M274.6 155.1h5.2M274.6 152.5h5.2M274.6 149.8h5.2"/>
<path d="M274.6 147.2h5.2M274.6 157.7h5.2M300.9 141.9h13.2M306.2 144.6h7.9M306.2 157.7h7.9M337.8 144.6h2.6M337.8 141.9h15.8M337.8 157.7h2.6M377.3 141.9v2.7M387.9 151.1v2.7M179.7 178.8h15.8M179.7 176.2h15.8"/>
<path d="M179.7 173.5h15.8M195.5 170.9h-18.5v18.5h18.5M229.7 178.8h18.5M229.7 176.2h18.5M229.7 173.5h18.5M245.6 170.9h2.6M274.6 178.8h5.2M274.6 176.2h5.2M274.6 173.5h5.2M274.6 170.9h5.2M300.9 163h13.2M306.2 160.4h7.9"/>
<path d="M306.2 165.6h7.9M306.2 178.8h7.9M337.8 160.4h2.6M337.8 165.6h2.6M337.8 163h15.8M337.8 178.8h2.6M374.7 173.5v2.7M387.9 161.7v2.6M40 199.9h5.2v26.4h-5.2M40 197.3h21.1v29h5.2M95.3 186.7h42.2M179.7 181.5h15.8"/>
<path d="M179.7 186.7h15.8M179.7 184.1h15.8M229.7 181.5h18.5M229.7 186.7h18.5M229.7 184.1h18.5M245.6 189.4h2.6M274.6 181.5h5.2M274.6 186.7h5.2M274.6 184.1h5.2M274.6 189.4h5.2M300.9 184.1h13.2M306.2 181.5h7.9"/>
<path d="M306.2 186.7h7.9M337.8 181.5h2.6M337.8 186.7h2.6M337.8 184.1h15.8M374.7 184.1v2.6M40 213.1h5.2M61.1 207.8h5.2M66.3 213.1h-15.8v2.6h-10.5M86.1 213.1h4v23.7h57.9v-15.8h-5.2M86.1 207.8h11.9M92.7 218.3v18.5M108.5 207.8h10.5v10.5"/>
<path d="M142.8 218.3h7.9M192.8 218.3h15.9M192.8 215.7h15.9M224.5 218.3h13.2M224.5 215.7h15.8M248.2 218.3h18.4M250.8 215.7h15.8M256.1 210.4v2.7h10.5M261.4 210.4h5.2M40 228.9h7.9v2.6h18.4M86.1 231.5v5.3h4M86.1 226.3h11.9"/>
<path d="M113.8 221h5.2M119 223.6h-7.9v2.7h-2.6M142.8 226.3h7.9M184.9 221h7.9M190.2 223.6h2.6M258.7 226.3h7.9M258.7 223.6h7.9M261.4 228.9h5.2M256.1 247.3v2.7h10.5M256.1 257.9h10.5M256.1 255.2h10.5M256.1 252.6h10.5"/>
<path d="M261.4 247.3h5.2M256.1 263.1h10.5M256.1 260.5h10.5"/>
</g>
<g font-size="2.4" fill="#0e0e0e">
<text x="29.4" y="25.4">P1</text>
<text x="61" y="25.4">P2</text>
<text x="92.7" y="25.4">P3</text>
<text x="124.3" y="25.4">P4</text>
<text x="156" y="25.4">P5</text>
<text x="393.2" y="36">P6</text>
<text x="393.2" y="55.8">P7</text>
<text x="187.6" y="67.6">U1</text>
<text x="393.2" y="71.6">P8</text>
<text x="21.6" y="75.5">1</text>
<text x="69" y="74.2">L1</text>
<text x="108.5" y="72.9">U2</text>
<text x="138.3" y="77.9">R1</text>
<text x="66.1" y="80.5">C1</text>
<text x="92.4" y="80.5">C2</text>
<text x="143.3" y="88.4">D1</text>
<text x="27.6" y="101.6">R2</text>
<text x="198.1" y="105.8">L2</text>
<text x="224.5" y="104.5">U3</text>
<text x="69" y="111.1">L3</text>
<text x="108.5" y="109.8">U4</text>
<text x="195.2" y="112.1">C3</text>
<text x="216.3" y="112.1">C4</text>
<text x="32.6" y="114.8">D2</text>
<text x="66.1" y="117.4">C5</text>
<text x="92.4" y="117.4">C6</text>
<text x="138.3" y="114.8">R3</text>
<text x="143.3" y="125.3">D3</text>
<text x="198.1" y="137.5">P9</text>
<text x="250.8" y="137.5">U6</text>
<text x="316.8" y="133.5">U5</text>
<text x="379.8" y="138.5">C7</text>
<text x="66.3" y="148">L4</text>
<text x="108.5" y="146.7">U7</text>
<text x="63.4" y="154.3">C8</text>
<text x="92.4" y="154.3">C9</text>
<text x="138.3" y="151.7">R4</text>
<text x="316.8" y="154.6">U8</text>
<text x="390.3" y="158.3">C10</text>
<text x="143.3" y="162.2">D4</text>
<text x="198.1" y="169.1">P10</text>
<text x="250.8" y="169.1">U9</text>
<text x="316.8" y="175.7">U10</text>
<text x="377.1" y="180.7">C11</text>
<text x="29.4" y="194.1">Input L-N1</text>
<text x="29.4" y="209.9">K1</text>
<text x="69" y="204.6">U11</text>
<text x="100.3" y="206.5">R5</text>
<text x="269.3" y="208.6">P11</text>
<text x="93.5" y="212.3">R6</text>
<text x="121.7" y="215.2">U12</text>
<text x="195.5" y="212.6">P12</text>
<text x="29.4" y="223.1">K2</text>
<text x="69" y="223.1">U13</text>
<text x="100.3" y="225">R10</text>
<text x="171.5" y="222.8">C12</text>
<text x="96.1" y="230.8">R11</text>
<text x="269.3" y="245.5">P13</text>
</g>
<g font-size="2.4" fill="#262626">
<text x="21.6" y="30.7">I_U</text>
<text x="53.2" y="30.7">I_V</text>
<text x="84.8" y="30.7">I_W</text>
<text x="116.4" y="30.7">V_DC</text>
<text x="148" y="30.7">temp</text>
<text x="382.6" y="58.4">IN_UL</text>
<text x="382.6" y="63.7">IN_WL</text>
<text x="382.6" y="61">IN_VL</text>
<text x="382.6" y="76.8">IN_VH</text>
<text x="382.6" y="74.2">IN_UH</text>
<text x="382.6" y="79.5">IN_WH</text>
<text x="306.2" y="136.1">ena_ul</text>
<text x="340.5" y="136.1">ena_uh</text>
<text x="179.7" y="141.4">iso_PWM_WH</text>
<text x="229.8" y="141.4">iso_ENA_WL</text>
<text x="279.8" y="141.4">ena_wl</text>
<text x="306.2" y="138.8">pwm_ul</text>
<text x="340.5" y="138.8">IN_UL</text>
<text x="179.7" y="144.1">iso_PWM_VH</text>
<text x="179.7" y="146.7">iso_PWM_UH</text>
<text x="179.7" y="149.3">iso_ENA_WH</text>
<text x="229.8" y="144.1">iso_ENA_WH</text>
<text x="229.8" y="146.7">iso_ENA_VL</text>
<text x="229.8" y="149.3">iso_ENA_VH</text>
<text x="279.8" y="149.3">ena_vh</text>
<text x="279.8" y="146.7">ena_vl</text>
<text x="279.8" y="144.1">ena_wh</text>
<text x="306.2" y="144.1">pwm_uh</text>
<text x="340.5" y="144.1">IN_UH</text>
<text x="179.7" y="151.9">iso_ENA_VH</text>
<text x="179.7" y="154.6">iso_ENA_UH</text>
<text x="229.8" y="151.9">iso_ENA_UL</text>
<text x="229.8" y="154.6">iso_ENA_UH</text>
<text x="279.8" y="154.6">ena_uh</text>
<text x="279.8" y="151.9">ena_ul</text>
<text x="306.2" y="157.2">ena_vl</text>
<text x="306.2" y="159.8">pwm_vl</text>
<text x="340.5" y="159.8">IN_VL</text>
<text x="340.5" y="157.2">ena_vh</text>
<text x="306.2" y="165.1">pwm_vh</text>
<text x="340.5" y="165.1">IN_VH</text>
<text x="179.7" y="173">iso_PWM_WL</text>
<text x="229.8" y="173">iso_PWM_WL</text>
<text x="279.8" y="173">pwm_wl</text>
<text x="179.7" y="175.7">iso_PWM_VL</text>
<text x="179.7" y="178.3">iso_PWM_UL</text>
<text x="229.8" y="175.7">iso_PWM_WH</text>
<text x="229.8" y="178.3">iso_PWM_VL</text>
<text x="279.8" y="178.3">pwm_vl</text>
<text x="279.8" y="175.7">pwm_wh</text>
<text x="306.2" y="178.3">ena_wl</text>
<text x="340.5" y="178.3">ena_wh</text>
<text x="179.7" y="180.9">iso_ENA_WL</text>
<text x="179.7" y="183.6">iso_ENA_VL</text>
<text x="229.8" y="180.9">iso_PWM_VH</text>
<text x="229.8" y="183.6">iso_PWM_UL</text>
<text x="279.8" y="183.6">pwm_ul</text>
<text x="279.8" y="180.9">pwm_vh</text>
<text x="306.2" y="180.9">pwm_wl</text>
<text x="340.5" y="180.9">IN_WL</text>
<text x="179.7" y="186.2">iso_ENA_UL</text>
<text x="229.8" y="186.2">iso_PWM_UH</text>
<text x="279.8" y="186.2">pwm_uh</text>
<text x="306.2" y="186.2">pwm_wh</text>
<text x="340.5" y="186.2">IN_WH</text>
<text x="208.7" y="215.2">PWM_FAN</text>
<text x="224.5" y="215.2">TACH_FAN</text>
<text x="150.7" y="217.8">Relay_1</text>
<text x="208.7" y="217.8">TACH_FAN</text>
<text x="224.5" y="217.8">PWM_FAN</text>
<text x="150.7" y="225.7">Relay_2</text>
<text x="258.8" y="223.1">temp</text>
<text x="258.8" y="225.7">V_DC</text>
<text x="256.1" y="254.7">I_V</text>
<text x="256.1" y="252.1">I_W</text>
<text x="256.1" y="257.3">I_U</text>
<text x="256.1" y="260">Relay_2</text>
<text x="256.1" y="262.6">Relay_1</text>
</g>
<g font-size="1.9">
<text x="31.3" y="29.3">1</text>
<text x="62.9" y="29.3">1</text>
<text x="94.5" y="29.3">1</text>
<text x="126.1" y="29.3">1</text>
<text x="157.8" y="29.3">1</text>
<text x="31.3" y="31.9">2</text>
<text x="31.3" y="34.5">3</text>
<text x="62.9" y="31.9">2</text>
<text x="62.9" y="34.5">3</text>
<text x="94.5" y="31.9">2</text>
<text x="94.5" y="34.5">3</text>
<text x="126.1" y="31.9">2</text>
<text x="126.1" y="34.5">3</text>
<text x="157.8" y="31.9">2</text>
<text x="157.8" y="34.5">3</text>
<text x="395" y="39.8">1</text>
<text x="395" y="42.4">2</text>
<text x="395" y="45">3</text>
<text x="395" y="59.6">1</text>
<text x="395" y="62.2">2</text>
<text x="395" y="64.8">3</text>
<text x="190.7" y="71.4">-VIN</text>
<text x="208.1" y="70.4">23</text>
<text x="111.7" y="76.7">+VIN</text>
<text x="190.7" y="74">-VIN</text>
<text x="208.1" y="77">16</text>
<text x="208.1" y="73">22</text>
<text x="395" y="75.4">1</text>
<text x="28.9" y="80.9">1</text>
<text x="28.9" y="78.3">2</text>
<text x="111.7" y="82">GND</text>
<text x="122.5" y="78.3">3</text>
<text x="190.7" y="78">NC</text>
<text x="190.7" y="82">NC</text>
<text x="208.1" y="80.9">14</text>
<text x="395" y="78">2</text>
<text x="395" y="80.6">3</text>
<text x="111.7" y="113.6">+VIN</text>
<text x="227.6" y="108.3">+VIN</text>
<text x="227.6" y="113.6">GND</text>
<text x="238.4" y="109.9">3</text>
<text x="111.7" y="118.8">GND</text>
<text x="122.5" y="115.1">3</text>
<text x="319.8" y="137.3">ENA</text>
<text x="335.9" y="136.2">8</text>
<text x="201.3" y="142.6">2</text>
<text x="201.3" y="139.9">1</text>
<text x="254" y="139.9">VDD1</text>
<text x="254" y="142.6">A1</text>
<text x="272.7" y="141.5">15</text>
<text x="272.7" y="138.9">16</text>
<text x="319.8" y="139.9">INA</text>
<text x="319.8" y="142.6">GND</text>
<text x="335.9" y="141.5">6</text>
<text x="335.9" y="138.9">7</text>
<text x="201.3" y="147.8">4</text>
<text x="201.3" y="145.2">3</text>
<text x="254" y="145.2">A2</text>
<text x="254" y="147.8">A3</text>
<text x="272.7" y="149.4">12</text>
<text x="272.7" y="146.8">13</text>
<text x="272.7" y="144.1">14</text>
<text x="319.8" y="145.2">INB</text>
<text x="335.9" y="144.1">5</text>
<text x="111.7" y="150.5">+VIN</text>
<text x="111.7" y="155.7">GND</text>
<text x="122.5" y="152.1">3</text>
<text x="201.3" y="155.7">7</text>
<text x="201.3" y="153.1">6</text>
<text x="201.3" y="150.5">5</text>
<text x="254" y="150.5">A4</text>
<text x="254" y="153.1">A5</text>
<text x="254" y="155.7">A6</text>
<text x="272.7" y="154.7">10</text>
<text x="272.7" y="152.1">11</text>
<text x="201.3" y="158.4">8</text>
<text x="254" y="158.4">GND1</text>
<text x="272.7" y="157.3">9</text>
<text x="319.8" y="158.4">ENA</text>
<text x="319.8" y="161">INA</text>
<text x="335.9" y="160">7</text>
<text x="335.9" y="157.3">8</text>
<text x="319.8" y="163.7">GND</text>
<text x="319.8" y="166.3">INB</text>
<text x="335.9" y="165.2">5</text>
<text x="335.9" y="162.6">6</text>
<text x="201.3" y="171.5">1</text>
<text x="254" y="171.5">VDD1</text>
<text x="272.7" y="173.1">15</text>
<text x="272.7" y="170.5">16</text>
<text x="201.3" y="179.5">4</text>
<text x="201.3" y="176.8">3</text>
<text x="201.3" y="174.2">2</text>
<text x="254" y="174.2">A1</text>
<text x="254" y="176.8">A2</text>
<text x="254" y="179.5">A3</text>
<text x="272.7" y="178.4">13</text>
<text x="272.7" y="175.8">14</text>
<text x="319.8" y="179.5">ENA</text>
<text x="335.9" y="178.4">8</text>
<text x="201.3" y="184.7">6</text>
<text x="201.3" y="182.1">5</text>
<text x="254" y="182.1">A4</text>
<text x="254" y="184.7">A5</text>
<text x="272.7" y="183.7">11</text>
<text x="272.7" y="181.1">12</text>
<text x="319.8" y="182.1">INA</text>
<text x="319.8" y="184.7">GND</text>
<text x="335.9" y="183.7">6</text>
<text x="335.9" y="181.1">7</text>
<text x="201.3" y="190">8</text>
<text x="201.3" y="187.4">7</text>
<text x="254" y="187.4">A6</text>
<text x="254" y="190">GND1</text>
<text x="272.7" y="188.9">9</text>
<text x="272.7" y="186.3">10</text>
<text x="319.8" y="187.4">INB</text>
<text x="335.9" y="186.3">5</text>
<text x="36.8" y="196.9">2</text>
<text x="36.8" y="199.5">1</text>
<text x="72.1" y="208.4">N</text>
<text x="84.2" y="207.4">2</text>
<text x="36.8" y="215.3">1</text>
<text x="36.8" y="212.7">2</text>
<text x="72.1" y="213.7">L</text>
<text x="84.2" y="212.7">1</text>
<text x="272.4" y="213.7">2</text>
<text x="272.4" y="211.1">1</text>
<text x="124.8" y="219">OUTB</text>
<text x="124.8" y="221.6">VCC</text>
<text x="140.9" y="220.6">3</text>
<text x="140.9" y="217.9">4</text>
<text x="198.6" y="219">2</text>
<text x="198.6" y="221.6">3</text>
<text x="198.6" y="216.4">1</text>
<text x="272.4" y="221.6">5</text>
<text x="272.4" y="219">4</text>
<text x="272.4" y="216.4">3</text>
<text x="36.8" y="225.8">2</text>
<text x="72.1" y="226.9">N</text>
<text x="84.2" y="225.8">2</text>
<text x="124.8" y="224.2">OUTA</text>
<text x="124.8" y="226.9">NC</text>
<text x="140.9" y="225.8">1</text>
<text x="140.9" y="223.2">2</text>
<text x="198.6" y="224.2">4</text>
<text x="272.4" y="226.9">7</text>
<text x="272.4" y="224.2">6</text>
<text x="36.8" y="228.5">1</text>
<text x="72.1" y="232.2">L</text>
<text x="84.2" y="231.1">1</text>
<text x="272.4" y="229.5">8</text>
<text x="272.4" y="250.6">2</text>
<text x="272.4" y="248">1</text>
<text x="272.4" y="255.9">4</text>
<text x="272.4" y="253.2">3</text>
<text x="272.4" y="263.8">7</text>
<text x="272.4" y="261.2">6</text>
<text x="272.4" y="258.5">5</text>
<text x="272.4" y="266.4">8</text>
<text x="318" y="270.1">Title</text>
<text x="318" y="278">Size</text>
<text x="319.3" y="282">A3</text>
<text x="331.2" y="278">Number</text>
<text x="383.9" y="278">Revision</text>
<text x="318" y="285.9">Date:</text>
<text x="329.9" y="285.9">31/12/2019</text>
<text x="370.7" y="285.9">Sheet</text>
<text x="376.8" y="285.9">of</text>
<text x="318" y="288.5">File:</text>
<text x="329.9" y="288.5">F:\Projects\..\middlePCB_rev3.SchDoc</text>
<text x="370.7" y="288.5">Drawn By:</text>
</g>
<g font-size="1.9" fill="#0e0e0e">
<text x="242.6" y="214.5">R7</text>
<text x="240" y="217.1">R8</text>
<text x="251.6" y="221.9">R9</text>
</g>
<g font-size="1.4" fill="#0e0e0e">
<text x="29.4" y="38.8">P 8p 2.54 SR DW 3P</text>
<text x="61" y="38.8">P 8p 2.54 SR DW 3P</text>
<text x="91.1" y="39.1">P 8p 2.54 SR DW 3P</text>
<text x="122.7" y="39.1">P 8p 2.54 SR DW 3P</text>
<text x="154.3" y="39.1">P 8p 2.54 SR DW 3P</text>
<text x="391.8" y="49.4">P 8p 2.54 SR DW 3P</text>
<text x="391.8" y="69.1">P 8p 2.54 SR DW 3P</text>
<text x="50.5" y="83.7">C 10uF 1206 MLCC 50V X5R</text>
<text x="69" y="78.4">IND RLS-126</text>
<text x="82.2" y="83.7">C 10uF 1206 MLCC 50V X5R</text>
<text x="138.3" y="80.7">R 150 1/8W 0805 1%</text>
<text x="21.5" y="86.3">P 2p 5mm</text>
<text x="108.5" y="86.3">IC DC/DC 3V3</text>
<text x="187.6" y="86.3">IC DC/DC 15V ISO</text>
<text x="391.8" y="85">P 8p 2.54 SR DW 3P</text>
<text x="143.3" y="91.3">IC LED 1206</text>
<text x="27.6" y="104.4">R 2k7 1/8 0805 1%</text>
<text x="198.1" y="110">IND RLS-126</text>
<text x="32.6" y="117.6">IC LED 1206</text>
<text x="69" y="115.3">IND RLS-126</text>
<text x="138.3" y="117.6">R 330 1/8 0805 1%</text>
<text x="195.2" y="115">C 10uF 1206 MLCC 50V X5R</text>
<text x="216.3" y="115">C 10uF 1206 MLCC 50V X5R</text>
<text x="224.5" y="117.9">IC DC/DC 5V</text>
<text x="50.5" y="120.5">C 10uF 1206 MLCC 50V X5R</text>
<text x="82.2" y="120.5">C 10uF 1206 MLCC 50V X5R</text>
<text x="108.5" y="123.1">IC DC/DC 5V</text>
<text x="143.3" y="128.2">IC LED 1206</text>
<text x="379.7" y="141.4">C 10uF 1206 MLCC 50V X5R</text>
<text x="316.7" y="149.5">IC Driver 5A Dual ENA IX4340</text>
<text x="66.3" y="152.1">IND RLS-126</text>
<text x="138.3" y="154.5">R 1k2 1/8 0805 1%</text>
<text x="50.5" y="157.4">C 10uF 1206 MLCC 50V X5R</text>
<text x="82.2" y="157.4">C 10uF 1206 MLCC 50V X5R</text>
<text x="108.5" y="160.1">IC DC/DC 12V</text>
<text x="198.1" y="161.4">P 8p 2.54 SR DW 8P</text>
<text x="250.8" y="161.4">IC ISO SI8660</text>
<text x="390.2" y="161.1">C 10uF 1206 MLCC 50V X5R</text>
<text x="143.3" y="165.1">IC LED 1206</text>
<text x="316.7" y="170.6">IC Driver 5A Dual ENA IX4340</text>
<text x="377" y="183.5">C 10uF 1206 MLCC 50V X5R</text>
<text x="316.7" y="191.7">IC Driver 5A Dual ENA IX4340</text>
<text x="198.1" y="193">P 8p 2.54 SR DW 8P</text>
<text x="250.8" y="193">IC ISO SI8660</text>
<text x="29.4" y="204.9">P 2p 5mm</text>
<text x="93.5" y="215.1">R 0 1/8W 0805</text>
<text x="98" y="210.1">R 10 1/8W 0805 1%</text>
<text x="240.3" y="212.8">R 0 1/8W 0805</text>
<text x="29.4" y="220.7">P 2p 5mm</text>
<text x="69" y="218">IC Relay 5A 5V 5x20mm</text>
<text x="235" y="220.7">R 0 1/8W 0805</text>
<text x="253.4" y="220.7">R 0 1/8W 0805</text>
<text x="161.2" y="225.9">C 10uF 1206 MLCC 50V X5R</text>
<text x="29.4" y="233.8">P 2p 5mm</text>
<text x="96.1" y="233.6">R 0 1/8W 0805</text>
<text x="98" y="228.6">R 10 1/8W 0805 1%</text>
<text x="121.7" y="231.2">IC DUAL MOS DRIVER MIC4126</text>
<text x="195.5" y="228.6">P 4p 2.54 MOL FAN</text>
<text x="269.3" y="232.5">P 8p 2.54 SR DW 8P</text>
<text x="69" y="236.5">IC Relay 5A 5V 5x20mm</text>
<text x="269.3" y="269.4">P 8p 2.54 SR DW 8P</text>
</g>
</svg>
